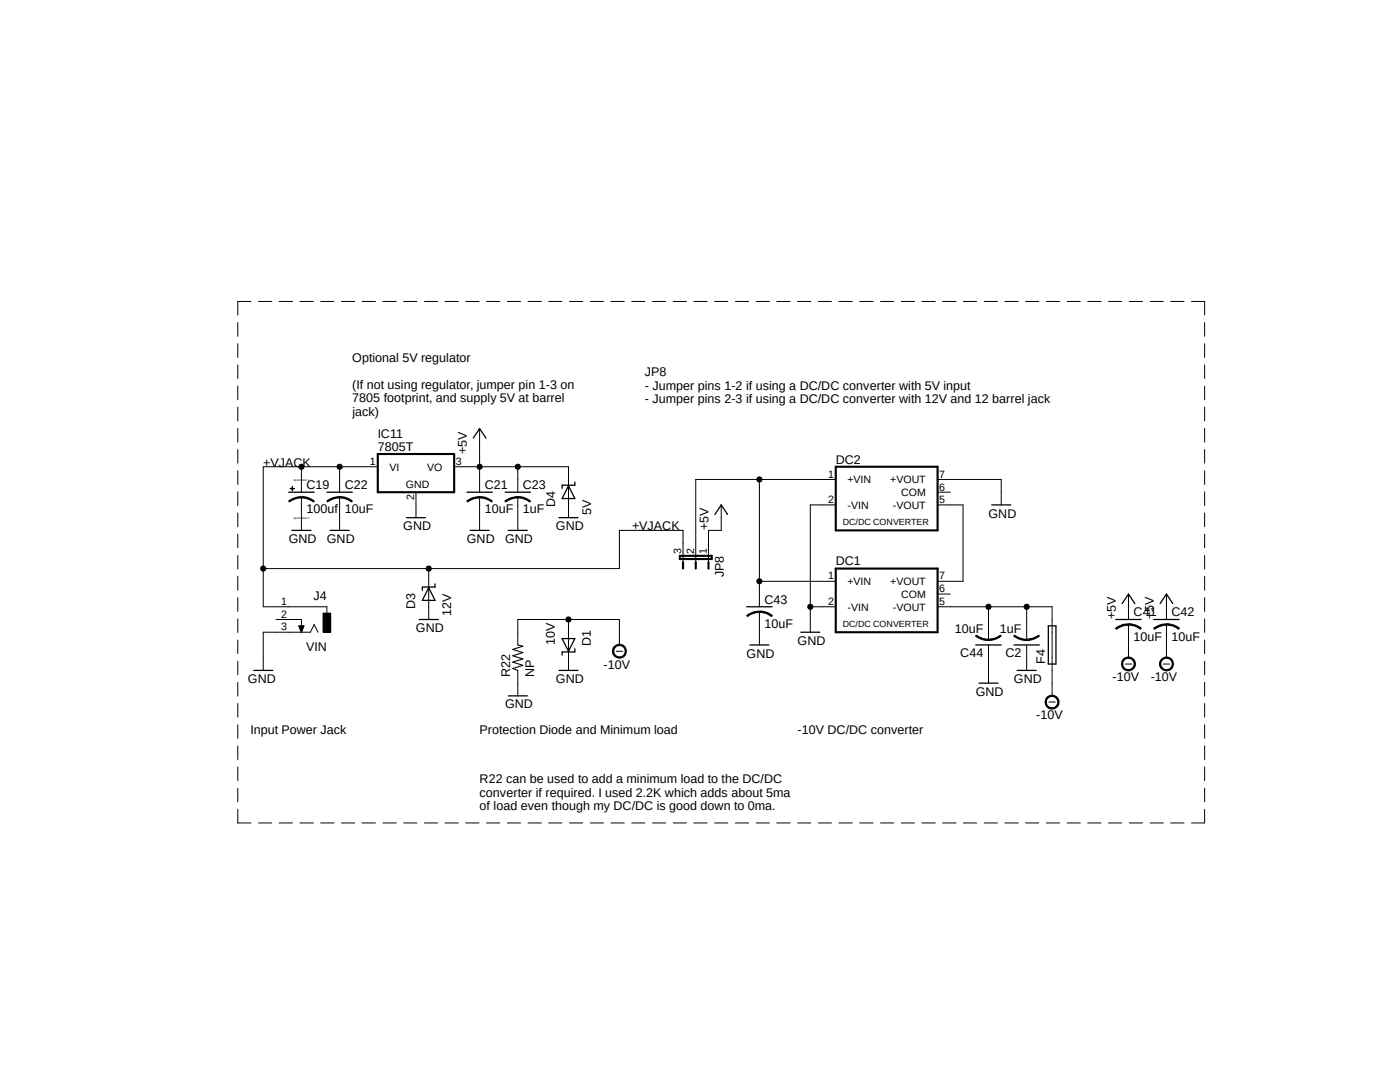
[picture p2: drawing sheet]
<svg xmlns="http://www.w3.org/2000/svg" width="279mm" height="216mm" viewBox="0 0 279 216" stroke-linecap="round" stroke-linejoin="round" font-family="sans-serif">
<path d="M47.3 60l193.2 104.3M240.5 60l-193.2 104.3" fill="none" stroke="#fff" stroke-width=".2"/>
<g fill="none" stroke="#000" stroke-width=".2">
<path d="M47.5 64.3v2.8M47.5 68.6v2.7M47.5 72.8v2.7M47.5 77v2.8M50.1 60.2h-2.6v2.7M51.6 60.2h2.6M55.7 60.2h2.7M59.9 60.2h2.6M64 60.2h2.6M68.2 60.2h2.6M72.3 60.2h2.6M76.4 60.2h2.7"/>
<path d="M80.6 60.2h2.6M84.7 60.2h2.6M88.8 60.2h2.7M93 60.2h2.6M97.1 60.2h2.6M101.3 60.2h2.6M105.4 60.2h2.6M109.5 60.2h2.6M113.7 60.2h2.6M117.8 60.2h2.6M121.9 60.2h2.7M126.1 60.2h2.6"/>
<path d="M130.2 60.2h2.6M134.4 60.2h2.6M138.5 60.2h2.6M142.6 60.2h2.6M146.8 60.2h2.6M150.9 60.2h2.6M155 60.2h2.7M159.2 60.2h2.6M163.3 60.2h2.6M167.4 60.2h2.7M171.6 60.2h2.6M175.7 60.2h2.7"/>
<path d="M179.9 60.2h2.6M184 60.2h2.6M188.1 60.2h2.7M192.3 60.2h2.6M196.4 60.2h2.7M200.5 60.2h2.7M204.7 60.2h2.6M208.8 60.2h2.7M213 60.2h2.6M217.1 60.2h2.7M221.2 60.2h2.7M225.4 60.2h2.6"/>
<path d="M229.5 60.2h2.7M233.6 60.2h2.7M237.8 60.2h2.6v2.7M240.4 64.3v2.8M240.4 68.6v2.7M240.4 72.8v2.7M240.4 77v2.8M47.5 81.2v2.8M47.5 85.5v2.7M47.5 89.7v2.7M47.5 93.9v2.7M47.5 98.1v2.8"/>
<path d="M57.6 99.9a4.3 4.3 0 0 1 2.6-.8v.3a4.1 4.1 0 0 0-2.5 .8zM57.9 97.5h.9zM58.3 97.1l.1 .8zM60.2 99.1a3.6 3.6 0 0 1 2.5 .9l-.1 .2a4.1 4.1 0 0 0-2.4-.8zM60.2 93.1v5.1M60.2 99.2v6.6M65.2 99.9a4 4 0 0 1 2.6-.8v.3a4.1 4.1 0 0 0-2.4 .8zM67.8 99.1a3.4 3.4 0 0 1 2.5 .9l-.1 .2a4.1 4.1 0 0 0-2.4-.8zM67.8 93.1v5.1M67.8 99.2v6.6M75.4 93.1h-22.9v28h12.7v1.2M83 98.2v5.1"/>
<path d="M90.6 93.1h22.9v10.2M93.2 99.9a4 4 0 0 1 2.5-.8v.3a4.1 4.1 0 0 0-2.4 .8zM95.7 99.1a3.4 3.4 0 0 1 2.6 .9l-.2 .2a4.1 4.1 0 0 0-2.4-.8zM95.7 85.5v12.7M95.7 99.2v6.6M100.8 99.9a4.3 4.3 0 0 1 2.5-.8v.3a4.1 4.1 0 0 0-2.4 .8zM103.3 99.1a3.4 3.4 0 0 1 2.6 .9l-.2 .2a3.9 3.9 0 0 0-2.4-.8zM103.3 93.1v5.1M103.3 99.2v6.6M151.6 95.7v25.4M166.8 95.7h-27.9v16.5M187.1 95.7h12.7v5.1"/>
<path d="M187.1 98.2h2.6M240.4 81.2v2.8M240.4 85.5v2.7M240.4 89.7v2.7M240.4 93.9v2.7M240.4 98.1v2.8M47.5 102.4v2.7M47.5 106.6v2.7M47.5 110.8v2.7M47.5 115v2.8M47.5 119.3v2.7M85.6 113.5v10.1"/>
<path d="M136.3 112.2v-6.4h-12.7v7.7h-71.1M143.9 100.8v5h-2.5v6.4M151.6 116h15.2M166.8 100.8h-5.1v25.4M187.1 100.8h5.1v15.2h-5.1M187.1 118.5h2.6M225.2 118.5v5.1M232.8 118.5v5.1M240.4 102.4v2.7M240.4 106.6v2.7M240.4 110.8v2.7M240.4 115v2.8"/>
<path d="M240.4 119.3v2.7M47.5 123.5v2.7M47.5 127.7v2.7M47.5 132v2.7M47.5 136.1v2.8M55.1 123.6h5.1v2.6M59.6 124.9h1.1l-.5 1.3zM59.6 124.9h1M59.7 125h.9M59.7 125.1h.9M59.8 125.2h.7M59.8 125.3h.7"/>
<path d="M59.9 125.4h.6M59.9 125.6h.5M59.9 125.5h.5M60 125.7h.3M60 125.8h.3M60.1 125.9h.1M60.1 126.1h.1M60.1 126h.1M63.5 126.2l-.8-1.6-.8 1.6h-9.4v7.6M64.5 122.3h1.5v3.9h-1.5zM103.3 128.7v-5.1h20.3v5.1M103.3 133.8v5.1"/>
<path d="M113.5 123.6v10.2M122.6 129a1.4 1.4 0 0 1 2.2 .2 1.4 1.4 0 0 1-.8 2.1 1.4 1.4 0 0 1-1.8-1.3h.3a1.15 1.15 0 0 1 1.5-1.2 1.15 1.15 0 0 1 .4 1.9 1.15 1.15 0 0 1-1.8-.4l-.1-.3h-.3zM123 130h1.2M149 122.8a4.3 4.3 0 0 1 2.6-.8v.2a3.9 3.9 0 0 0-2.4 .8zM151.6 121.9a4.2 4.2 0 0 1 2.5 .9l-.1 .2a3.8 3.8 0 0 0-2.4-.8zM151.6 122.1v6.6M161.7 121.1h5.1M187.1 121.1h22.9v17.8M194.9 126.7a4.1 4.1 0 0 0 2.4 .9v.2a4 4 0 0 1-2.6-.9zM197.3 127.6a3.9 3.9 0 0 0 2.3-.9l.2 .2a3.9 3.9 0 0 1-2.5 .9zM197.3 121.1v6.6M197.3 128.7v7.6"/>
<path d="M202.5 126.7a4.1 4.1 0 0 0 2.4 .9v.2a4 4 0 0 1-2.6-.9zM204.9 127.6a4.1 4.1 0 0 0 2.4-.9l.1 .2a3.9 3.9 0 0 1-2.5 .9zM204.9 121.1v6.6M204.9 128.7v5.1M208.9 139.2a1.41 1.41 0 0 1 2.2 0 1.41 1.41 0 0 1-.7 2.2 1.41 1.41 0 0 1-1.8-1.3h.2a1.15 1.15 0 0 1 1.7-.9 1.15 1.15 0 0 1 .2 1.9 1.15 1.15 0 0 1-1.8-.6l-.1-.4h-.2zM222.6 125.3a4.3 4.3 0 0 1 2.6-.8v.3a4.1 4.1 0 0 0-2.4 .8zM224.1 131.6a1.41 1.41 0 0 1 2.3 0 1.41 1.41 0 0 1-.7 2.2 1.41 1.41 0 0 1-1.9-1.3h.3a1.14 1.14 0 0 1 1.4-1.1 1.14 1.14 0 0 1 .7 1.7 1.14 1.14 0 0 1-1.9 .1l-.2-.7h-.3zM224.6 132.5h1.2M225.2 124.5a4 4 0 0 1 2.6 .8l-.2 .3a3.6 3.6 0 0 0-2.4-.9zM225.2 124.6v6.6M230.3 125.3a4.3 4.3 0 0 1 2.5-.8v.3a4.1 4.1 0 0 0-2.4 .8zM231.7 131.6a1.4 1.4 0 0 1 2.3 .1 1.4 1.4 0 0 1-.8 2.1 1.4 1.4 0 0 1-1.8-1.3h.2a1.15 1.15 0 0 1 1.6-1.1 1.15 1.15 0 0 1 .4 1.9 1.15 1.15 0 0 1-1.9-.4l-.1-.4h-.2z"/>
<path d="M232.2 132.5h1.2M232.8 124.5a4 4 0 0 1 2.6 .8l-.2 .3a3.6 3.6 0 0 0-2.4-.9zM232.8 124.6v6.6M240.4 123.5v2.7M240.4 127.7v2.7M240.4 132v2.7M240.4 136.1v2.8M47.5 140.4v2.7M47.5 144.6v2.7M47.5 148.8v2.8M47.5 153v2.8M47.5 157.3v2.7"/>
<path d="M209.3 140.1h1.3M240.4 140.4v2.7M240.4 144.6v2.7M240.4 148.8v2.8M240.4 153v2.8M240.4 157.3v2.7M47.5 161.5v2.7h2.6M51.6 164.2h2.6M55.7 164.2h2.7M59.9 164.2h2.6M64 164.2h2.6M68.2 164.2h2.6"/>
<path d="M72.3 164.2h2.6M76.4 164.2h2.7M80.6 164.2h2.6M84.7 164.2h2.6M88.8 164.2h2.7M93 164.2h2.6M97.1 164.2h2.6M101.3 164.2h2.6M105.4 164.2h2.6M109.5 164.2h2.6M113.7 164.2h2.6M117.8 164.2h2.6"/>
<path d="M121.9 164.2h2.7M126.1 164.2h2.6M130.2 164.2h2.6M134.4 164.2h2.6M138.5 164.2h2.6M142.6 164.2h2.6M146.8 164.2h2.6M150.9 164.2h2.6M155 164.2h2.7M159.2 164.2h2.6M163.3 164.2h2.6M167.4 164.2h2.7"/>
<path d="M171.6 164.2h2.6M175.7 164.2h2.7M179.9 164.2h2.6M184 164.2h2.6M188.1 164.2h2.7M192.3 164.2h2.6M196.4 164.2h2.7M200.5 164.2h2.7M204.7 164.2h2.6M208.8 164.2h2.7M213 164.2h2.6M217.1 164.2h2.7"/>
<path d="M221.2 164.2h2.7M225.4 164.2h2.6M229.5 164.2h2.7M233.6 164.2h2.7M240.4 161.5v2.7h-2.6"/>
<circle cx="60.2" cy="93.1" r=".51"/>
<circle cx="67.8" cy="93.1" r=".51"/>
<circle cx="95.7" cy="93.1" r=".51"/>
<circle cx="103.3" cy="93.1" r=".51"/>
<circle cx="151.5" cy="95.7" r=".51"/>
<circle cx="52.5" cy="113.5" r=".51"/>
<circle cx="85.6" cy="113.5" r=".51"/>
<circle cx="151.5" cy="116" r=".51"/>
<circle cx="113.4" cy="123.6" r=".51"/>
<circle cx="161.7" cy="121.1" r=".51"/>
<circle cx="197.3" cy="121.1" r=".51"/>
<circle cx="204.9" cy="121.1" r=".51"/>
</g>
<g fill="none" stroke="#000" stroke-width=".25">
<path d="M57.6 98.2h5.1M65.2 98.2h5.1M93.2 98.2h5.1M94.4 87.4l1.3-1.9 1.3 1.9M100.8 98.2h5.1M113.5 96.9l1.2 2.6h-2.5zM114.7 96.2v.6h-2.5v.7M58.3 105.8h3.8M65.9 105.8h3.8M81.1 103.3h3.8M85.6 117.3l1.2 2.5h-2.5zM86.8 116.5v.6h-2.5v.7"/>
<path d="M93.8 105.8h3.8M101.4 105.8h3.8M111.5 103.3h3.9M142.7 102.7l1.2-1.9 1.3 1.9M197.9 100.8h3.8M50.6 133.8h3.8M83.7 123.6h3.8M101.4 138.9h3.8M111.5 133.8h3.9M112.2 127.4h2.5l-1.2 2.6zM114.7 129.5v.6h-2.5v.6M149 121.1h5.1"/>
<path d="M149.6 128.7h3.9M159.8 126.2h3.8M194.7 128.7h5.1M195.4 136.3h3.8M202.4 128.7h5M203 133.8h3.8M209.2 124.9h1.5v7.6h-1.5zM222.7 123.6h5.1M223.9 120.4l1.3-1.9 1.3 1.9M230.3 123.6h5M231.5 120.4l1.3-1.9 1.3 1.9"/>
</g>
<path d="M75.4 90.6h15.2v7.6h-15.2zM166.8 93.1h20.3v12.7h-20.3zM135.7 110.9h6.3v.6h-6.3zM136.3 112.2v1.3M138.9 112.2v1.3M141.4 112.2v1.3M166.8 113.5h20.3v12.7h-20.3z" fill="none" stroke="#000" stroke-width=".42"/>
<g fill="#000">
<path d="M57.9 97.5h.9z" fill-rule="evenodd"/>
<path d="M58.3 97.1l.1 .8z" fill-rule="evenodd"/>
<path d="M57.6 99.9a4.3 4.3 0 0 1 2.6-.8v.3a4.1 4.1 0 0 0-2.5 .8z" fill-rule="evenodd"/>
<path d="M65.2 99.9a4 4 0 0 1 2.6-.8v.3a4.1 4.1 0 0 0-2.4 .8z" fill-rule="evenodd"/>
<path d="M93.2 99.9a4 4 0 0 1 2.5-.8v.3a4.1 4.1 0 0 0-2.4 .8z" fill-rule="evenodd"/>
<path d="M100.8 99.9a4.3 4.3 0 0 1 2.5-.8v.3a4.1 4.1 0 0 0-2.4 .8z" fill-rule="evenodd"/>
<path d="M60.2 99.1a3.6 3.6 0 0 1 2.5 .9l-.1 .2a4.1 4.1 0 0 0-2.4-.8z" fill-rule="evenodd"/>
<path d="M67.8 99.1a3.4 3.4 0 0 1 2.5 .9l-.1 .2a4.1 4.1 0 0 0-2.4-.8z" fill-rule="evenodd"/>
<path d="M95.7 99.1a3.4 3.4 0 0 1 2.6 .9l-.2 .2a4.1 4.1 0 0 0-2.4-.8z" fill-rule="evenodd"/>
<path d="M103.3 99.1a3.4 3.4 0 0 1 2.6 .9l-.2 .2a3.9 3.9 0 0 0-2.4-.8z" fill-rule="evenodd"/>
<path d="M64.5 122.3h1.5v3.9h-1.5z" fill-rule="evenodd"/>
<path d="M122.6 129a1.4 1.4 0 0 1 2.2 .2 1.4 1.4 0 0 1-.8 2.1 1.4 1.4 0 0 1-1.8-1.3h.3a1.15 1.15 0 0 1 1.5-1.2 1.15 1.15 0 0 1 .4 1.9 1.15 1.15 0 0 1-1.8-.4l-.1-.3h-.3z" fill-rule="evenodd"/>
<path d="M149 122.8a4.3 4.3 0 0 1 2.6-.8v.2a3.9 3.9 0 0 0-2.4 .8z" fill-rule="evenodd"/>
<path d="M151.6 121.9a4.2 4.2 0 0 1 2.5 .9l-.1 .2a3.8 3.8 0 0 0-2.4-.8z" fill-rule="evenodd"/>
<path d="M194.9 126.7a4.1 4.1 0 0 0 2.4 .9v.2a4 4 0 0 1-2.6-.9z" fill-rule="evenodd"/>
<path d="M197.3 127.6a3.9 3.9 0 0 0 2.3-.9l.2 .2a3.9 3.9 0 0 1-2.5 .9z" fill-rule="evenodd"/>
<path d="M202.5 126.7a4.1 4.1 0 0 0 2.4 .9v.2a4 4 0 0 1-2.6-.9z" fill-rule="evenodd"/>
<path d="M204.9 127.6a4.1 4.1 0 0 0 2.4-.9l.1 .2a3.9 3.9 0 0 1-2.5 .9z" fill-rule="evenodd"/>
<path d="M224.1 131.6a1.41 1.41 0 0 1 2.3 0 1.41 1.41 0 0 1-.7 2.2 1.41 1.41 0 0 1-1.9-1.3h.3a1.14 1.14 0 0 1 1.4-1.1 1.14 1.14 0 0 1 .7 1.7 1.14 1.14 0 0 1-1.9 .1l-.2-.7h-.3z" fill-rule="evenodd"/>
<path d="M222.6 125.3a4.3 4.3 0 0 1 2.6-.8v.3a4.1 4.1 0 0 0-2.4 .8z" fill-rule="evenodd"/>
<path d="M225.2 124.5a4 4 0 0 1 2.6 .8l-.2 .3a3.6 3.6 0 0 0-2.4-.9z" fill-rule="evenodd"/>
<path d="M231.7 131.6a1.4 1.4 0 0 1 2.3 .1 1.4 1.4 0 0 1-.8 2.1 1.4 1.4 0 0 1-1.8-1.3h.2a1.15 1.15 0 0 1 1.6-1.1 1.15 1.15 0 0 1 .4 1.9 1.15 1.15 0 0 1-1.9-.4l-.1-.4h-.2z" fill-rule="evenodd"/>
<path d="M230.3 125.3a4.3 4.3 0 0 1 2.5-.8v.3a4.1 4.1 0 0 0-2.4 .8z" fill-rule="evenodd"/>
<path d="M232.8 124.5a4 4 0 0 1 2.6 .8l-.2 .3a3.6 3.6 0 0 0-2.4-.9z" fill-rule="evenodd"/>
<path d="M208.9 139.2a1.41 1.41 0 0 1 2.2 0 1.41 1.41 0 0 1-.7 2.2 1.41 1.41 0 0 1-1.8-1.3h.2a1.15 1.15 0 0 1 1.7-.9 1.15 1.15 0 0 1 .2 1.9 1.15 1.15 0 0 1-1.8-.6l-.1-.4h-.2z" fill-rule="evenodd"/>
<circle cx="60.2" cy="93.1" r=".51"/>
<circle cx="67.8" cy="93.1" r=".51"/>
<circle cx="95.7" cy="93.1" r=".51"/>
<circle cx="103.3" cy="93.1" r=".51"/>
<circle cx="151.5" cy="95.7" r=".51"/>
<circle cx="52.5" cy="113.5" r=".51"/>
<circle cx="85.6" cy="113.5" r=".51"/>
<circle cx="151.5" cy="116" r=".51"/>
<circle cx="113.4" cy="123.6" r=".51"/>
<circle cx="161.7" cy="121.1" r=".51"/>
<circle cx="197.3" cy="121.1" r=".51"/>
<circle cx="204.9" cy="121.1" r=".51"/>
</g>
<path d="M103.3 128.7l1.1 .2-2.1 .7 2.1 .6-2.1 .7 2.1 .6-2.1 .6 2.1 .7-2.1 .6 1 .4" fill="none" stroke="#000" stroke-width=".21"/>
<g font-size="2.5">
<text x="70.3" y="72.3">Optional 5V regulator</text>
<text x="70.3" y="77.6">(If not using regulator, jumper pin 1-3 on</text>
<text x="128.7" y="75.1">JP8</text>
<text x="128.7" y="77.8">- Jumper pins 1-2 if using a DC/DC converter with 5V input</text>
<text x="70.3" y="80.3">7805 footprint, and supply 5V at barrel</text>
<text x="70.3" y="83">jack)</text>
<text x="128.7" y="80.4">- Jumper pins 2-3 if using a DC/DC converter with 12V and 12 barrel jack</text>
<text x="75.4" y="90">7805T</text>
<text x="75.4" y="87.4">IC11</text>
<text x="52.5" y="93.1">+VJACK</text>
<text x="93.2" y="90.6" transform="rotate(-90 93.2 90.6)">+5V</text>
<text x="166.8" y="92.5">DC2</text>
<text x="61.2" y="97.6">C19</text>
<text x="68.8" y="97.6">C22</text>
<text x="96.7" y="97.6">C21</text>
<text x="104.3" y="97.6">C23</text>
<text x="110.8" y="101.2" transform="rotate(-90 110.8 101.2)">D4</text>
<text x="61.2" y="102.4">100uf</text>
<text x="68.8" y="102.4">10uF</text>
<text x="80.5" y="105.8">GND</text>
<text x="96.7" y="102.4">10uF</text>
<text x="104.4" y="102.4">1uF</text>
<text x="111" y="105.8">GND</text>
<text x="118" y="102.7" transform="rotate(-90 118 102.7)">5V</text>
<text x="126.2" y="105.8">+VJACK</text>
<text x="141.4" y="105.8" transform="rotate(-90 141.4 105.8)">+5V</text>
<text x="197.3" y="103.3">GND</text>
<text x="57.6" y="108.4">GND</text>
<text x="65.2" y="108.4">GND</text>
<text x="93.2" y="108.4">GND</text>
<text x="100.8" y="108.4">GND</text>
<text x="166.8" y="112.8">DC1</text>
<text x="62.6" y="119.8">J4</text>
<text x="144.4" y="115.2" transform="rotate(-90 144.4 115.2)">JP8</text>
<text x="82.9" y="121.5" transform="rotate(-90 82.9 121.5)">D3</text>
<text x="90" y="123" transform="rotate(-90 90 123)">12V</text>
<text x="152.6" y="120.4">C43</text>
<text x="152.6" y="125.3">10uF</text>
<text x="222.7" y="123.6" transform="rotate(-90 222.7 123.6)">+5V</text>
<text x="226.2" y="123">C41</text>
<text x="230.3" y="123.6" transform="rotate(-90 230.3 123.6)">+5V</text>
<text x="233.8" y="123">C42</text>
<text x="61.1" y="130">VIN</text>
<text x="83" y="126.2">GND</text>
<text x="110.7" y="128.7" transform="rotate(-90 110.7 128.7)">10V</text>
<text x="117.9" y="128.9" transform="rotate(-90 117.9 128.9)">D1</text>
<text x="149" y="131.2">GND</text>
<text x="159.2" y="128.7">GND</text>
<text x="190.5" y="126.3">10uF</text>
<text x="191.6" y="131.1">C44</text>
<text x="199.6" y="126.3">1uF</text>
<text x="200.7" y="131.1">C2</text>
<text x="226.2" y="127.8">10uF</text>
<text x="233.8" y="127.8">10uF</text>
<text x="49.5" y="136.3">GND</text>
<text x="101.8" y="135" transform="rotate(-90 101.8 135)">R22</text>
<text x="106.6" y="135" transform="rotate(-90 106.6 135)">NP</text>
<text x="111" y="136.3">GND</text>
<text x="120.4" y="133.4">-10V</text>
<text x="202.4" y="136.3">GND</text>
<text x="208.6" y="132.5" transform="rotate(-90 208.6 132.5)">F4</text>
<text x="222" y="135.9">-10V</text>
<text x="229.7" y="135.9">-10V</text>
<text x="100.8" y="141.4">GND</text>
<text x="194.7" y="138.9">GND</text>
<text x="206.8" y="143.5">-10V</text>
<text x="50" y="146.4">Input Power Jack</text>
<text x="95.7" y="146.4">Protection Diode and Minimum load</text>
<text x="159.2" y="146.4">-10V DC/DC converter</text>
<text x="95.7" y="156.3">R22 can be used to add a minimum load to the DC/DC</text>
<text x="95.7" y="159">converter if required. I used 2.2K which adds about 5ma</text>
<text x="95.7" y="161.7">of load even though my DC/DC is good down to 0ma.</text>
</g>
<g font-size="2.1">
<text x="73.8" y="92.8">1</text>
<text x="77.7" y="93.9">VI</text>
<text x="85.3" y="93.9">VO</text>
<text x="91" y="92.8">3</text>
<text x="165.3" y="95.3">1</text>
<text x="187.5" y="95.3">7</text>
<text x="81" y="97.5">GND</text>
<text x="82.6" y="99.8" transform="rotate(-90 82.6 99.8)">2</text>
<text x="165.3" y="100.4">2</text>
<text x="169.1" y="96.4">+VIN</text>
<text x="169.1" y="101.5">-VIN</text>
<text x="177.7" y="96.4">+VOUT</text>
<text x="178.2" y="101.5">-VOUT</text>
<text x="179.9" y="99">COM</text>
<text x="187.5" y="97.9">6</text>
<text x="187.5" y="100.4">5</text>
<text x="136" y="110.6" transform="rotate(-90 136 110.6)">3</text>
<text x="138.5" y="110.6" transform="rotate(-90 138.5 110.6)">2</text>
<text x="141.1" y="110.6" transform="rotate(-90 141.1 110.6)">1</text>
<text x="165.3" y="115.6">1</text>
<text x="169.1" y="116.8">+VIN</text>
<text x="177.7" y="116.8">+VOUT</text>
<text x="179.9" y="119.3">COM</text>
<text x="187.5" y="115.6">7</text>
<text x="187.5" y="118.2">6</text>
<text x="56.1" y="120.7">1</text>
<text x="56.1" y="123.2">2</text>
<text x="56.1" y="125.8">3</text>
<text x="165.3" y="120.7">2</text>
<text x="169.1" y="121.8">-VIN</text>
<text x="178.2" y="121.8">-VOUT</text>
<text x="187.5" y="120.7">5</text>
</g>
<g font-size="1.8">
<text x="168.2" y="104.8">DC/DC CONVERTER</text>
<text x="168.2" y="125.1">DC/DC CONVERTER</text>
</g>
<g font-size=".6">
<text x="58.5" y="95.9">SpiceOrder 1</text>
<text x="58.5" y="103.5">SpiceOrder 2</text>
</g>
</svg>
